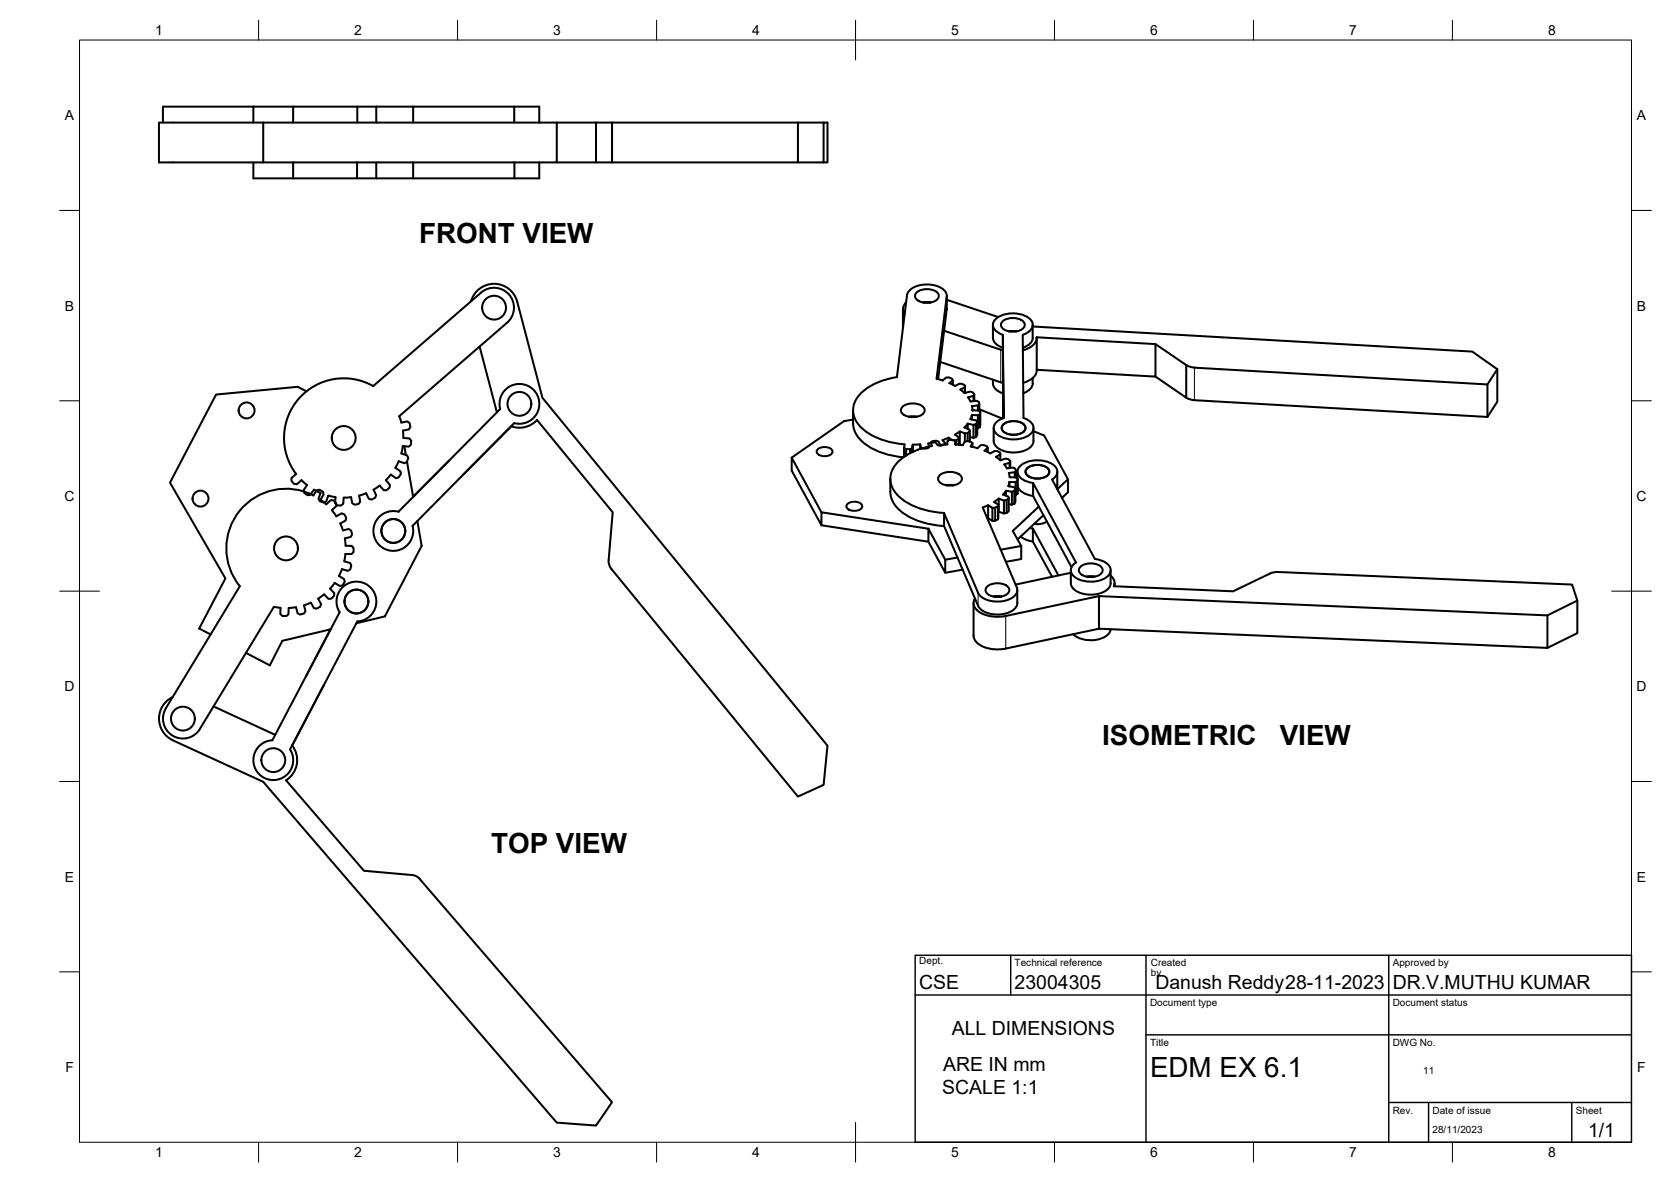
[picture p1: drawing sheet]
<svg xmlns="http://www.w3.org/2000/svg" width="420mm" height="297mm" viewBox="0 0 420 297" stroke-linecap="round" stroke-linejoin="round" font-family="sans-serif">
<!-- layer: Visible -->
<g fill="none" stroke="#000" stroke-width=".51">
<path d="M63.7 26.8h26.1v4M63.7 26.8h-22.8v4M63.7 26.8v4M66.1 30.8h-26.2v10h26.2v-10h73.8M73.7 26.8v4M89.8 26.8h4.8M94.6 26.8h34.6v4M94.6 26.8v4M103.8 26.8v4M129.2 26.8h6.3v4M149.8 30.8h4v10h-4zM149.8 30.8h-9.9v10h-73.8"/>
<path d="M153.8 30.8h46.7M207 30.8h-6.5v10h-46.7M63.7 40.8v4h26v-4M73.7 40.8v4M89.7 44.8h4.9M94.6 40.8v4M103.8 40.8v4M129.3 40.8v4h-34.7M135.5 40.8v4h-6.2M139.9 40.8h9.9M200.5 40.8h6.5v-10h.9v10h-.9M118.4 75.7a6 6 0 0 1 5.8-4.4 6 6 0 0 1 5.8 4.5l6.3 24.2 71.6 87.4-.9 9.8-6.5 3-46.9-57.3-.5-.8-.2-.9 1.1-12.5-19-23.2a6 6 0 0 1-6.6 1.6"/>
<path d="M226.9 77.7v4.7M227.7 75.9a2.22 2.22 0 0 0-.3 3M230.3 73.5a4.1 4.1 0 0 1 5.5 .4 1.8 1.8 0 0 1-1.9 2.1l-1.3 .1a2.53 2.53 0 0 1-2.7-1.7zM232 76h1.9M237.9 74.4v3.5l-2.2 17.4M237.9 75.3l12.9 4.4M77 98.3l-2.2-1.1-20.5 2-11.6 22.1 13.9 24.1-6.5 12.6 2.8 1.4M93.8 97l27.1-23.5a5 5 0 0 1 7 .5 5 5 0 0 1-.5 7.1l-27.1 23.5 .6 1.6 1.5-.3 .5 .4 .2 1-.3 .6-1.5 .3 .1 1.9 1.5 .1 .4 .6v.9l-.5 .5-1.6-.1-.3 1.8 1.4 .6 .3 .6-.3 1-.7 .3-1.4-.5-.8 1.7 1.2 .8 .1 .7-.5 .9-.7 .1-1.3-.8-1.2 1.4M93.8 97a15 15 0 0 0-18.7 3.2 15 15 0 0 0-.7 18.9l-1.2 1v.7l.7 .8 .7 .1 1.2-1 1.4 1.2-.9 1.3 .2 .7 .8 .5 .7-.1 .9-1.2 1.6 .8-.5 1.5 .4 .6 .9 .3 .7-.3 .5-1.4 1.8 .3M120.5 87.1l4.4 16.5M225.4 94.8l2.5-20.6a3.8 3.8 0 0 1 3.4-2.6 6.4 6.4 0 0 1 6.4 1.8l.2 1.2-2.5 20.6 1.5 .4 .8-.7 .7-.1 .8 .4 .2 .4v1.1M225.4 94.8a15 15 0 0 0-10.1 5.3 5.7 5.7 0 0 0 1.6 7.8 18.5 18.5 0 0 0 10.4 3.8"/>
<path d="M236.3 91l15.8 5.3M237.3 83.1l14.7 4.9M238.6 96.3l1.4 .7 1.1-.6 .7 .1 .7 .4v1.8v-1.8M239.4 95.6l-.8 .7M242.4 98.8l1.3-.4 .7 .2 .4 .5v1.7M242.5 97.3l-1.2 .6 1.1 .9M243.3 99.8l.6 1.1M244.6 99.5l-1.4 .4M244.8 99.1l-.2 .4v1.3M249.5 95.4a3 3 0 0 0 2.6 3.5M249.5 84.9a2.97 2.97 0 0 0 2.5 2.5M249.5 81.6v3.3"/>
<path d="M251.9 80.8a4.1 4.1 0 0 1 5.5 .4 1.8 1.8 0 0 1-1.9 2.1l-1.3 .1a2.53 2.53 0 0 1-2.7-1.8zM252 84.1a2.68 2.68 0 0 1-2.3-3.2 6.1 6.1 0 0 1 6.5-2l.7 .2a3 3 0 0 1 2.6 2.9 3.2 3.2 0 0 1-2.5 2.1l.2 21M252.1 98.9v-2.6v8.8M252.1 98.9v6.2M253.6 83.3h1.9M259.5 95a3 3 0 0 1-2.3 3.8M259.5 82l110.5 6.4 6.3 4.4v8.2l-2.5 3.8M259.5 81.6v3.3M259.5 84.9a3.1 3.1 0 0 1-2.5 2.5M260.5 84.9v8.2a3.8 3.8 0 0 1-3.4 3.1M290.4 86.5l-29.9-1.8a3.8 3.8 0 0 1-3.5 3.3M298.1 91.7l-7.7-5.2v8.1l-29.9-1.7"/>
<path d="M298.1 91.7v8.2l-7.7-5.3M298.1 91.7l1.1 .5 1 .2M300.1 92.4l73.7 4.2M376.3 92.8l-2.5 3.8v8.2l-73.6-4.2-1-.2-1.1-.5M101.6 112.1l.4 2.2M102.3 116l1.5 8.9M205.4 113a2.63 2.63 0 0 1 3.8 .3 1.63 1.63 0 0 1-2 1.3 1.63 1.63 0 0 1-2-1.3zM214.4 105.4l-2.3 .4-13.2 9.2M214.4 103.1v3.3M214.4 106.4a8 8 0 0 0 5.3 6.6 20.9 20.9 0 0 0 7.3 1.9M226.8 102.2a4.1 4.1 0 0 1 5.5 .5 1.8 1.8 0 0 1-2 2l-1.3 .1a2.53 2.53 0 0 1-2.6-1.7zM227.3 111.7l-.1 .9"/>
<path d="M227.7 112.8l-.5-.2v2.2M228.4 104.7h1.9M228.7 112.9l-1-.1v1.7M229.3 112.6l-.6 .3v1M229.4 113.6v-1.9l-.1 1.9M231.2 111.7v1.1M231.2 111.7l.3 .9M231.2 111.7h-1.8M236.1 119.5a4.1 4.1 0 0 1 5.5 .4 1.8 1.8 0 0 1-1.9 2l-1.3 .1a2.53 2.53 0 0 1-2.7-1.7zM236.2 111.8l-.4-.9-.6-.1-1 .1-.4 .3 .4 .9a14.1 14.1 0 0 0-9.7 5.5 5.6 5.6 0 0 0 1.3 7.1 17.8 17.8 0 0 0 11.4 4.2M236.9 110.6l.6 .8v.3M237.5 111.4l-.2 .4-.9 .2-.7-.1-.7-.8-1.7 .4 .2 .8-.4 .4-1 .1-.6-.2v.2"/>
<path d="M238.4 110l1 .7h.7M238.4 110v.6M238.4 110l-1.5 .6M240 109.2l1 .7v1.9M240.1 111.7v-.9v.9M240.9 110.3l-.8 .5-.5-.2-1-.1-.5 .3v.9l-1.9 .1M241 109.9l-.1 1.9M241.2 108.4l-1.2 .8M241.2 111.7l-.1 .1M242.3 107.4l1.3 .5 .1 3.1M242.5 108.9l-1.3-.5v3.3l.4 .2M243.2 108.8l-.7 .1v2.1"/>
<path d="M243.2 106.5v1.3M243.2 106.5l1.4 .3M243.2 106.5l-.8 .9M243.7 108.3l-.5 .5v2.1M243.8 105.4l1.5 .2 .3 .4v3.3l-.3 .5M243.8 100.9l1.6-.2 .5 .3 .2 .5v1.8M244.2 104.3l-.3 1M244.3 103.1l1.6 .1 .4 .3v3.8M244.4 112.3v-.9l-.5 .8 1.7 .4 .8-.7 .7-.1 .9 .3 .2 .4M244.4 111.4l-.4-.4-1-.1-.6 .1-.4 .9-1.9-.2M245.3 106.6l-.7 .2v3.2l-.9-.1M245.6 106l-.3 .6v3.2l-.7 .2"/>
<path d="M245.7 104.4l-1.5-.1v1.1M245.7 101.9l-1.4 .1 .1 1.1M246.1 101.5l-.4 .4v1.3M246.1 102.9l5.8 2.3M246.3 104.1l-.6 .3v3.2h-.1M246.3 103.5v3.8l-.6 .3M248.2 113.6v-1.1l-.8 .7 1.4 .7M248.8 113.9l1.2-.6 .7 .1 .7 .4v.4M249.7 107.6v3.2a3.4 3.4 0 0 0 3.1 2.7 6.7 6.7 0 0 0 6.5-1.6l.4-1.1v-3.2M250.3 114.8l1.1 .9M250.3 114.8l1.1-.6v1.5M251.4 115.7l1.3-.5 .7 .2 .5 .5"/>
<path d="M252.1 106.7a4.1 4.1 0 0 1 5.5 .4 1.8 1.8 0 0 1-1.9 2.1l-1.3 .1a2.53 2.53 0 0 1-2.7-1.8zM252.2 105.1l-.2-21 .2 21M252.2 105a2.69 2.69 0 0 0-2.3 3.3 6.1 6.1 0 0 0 6.4 2l1.4-.5a2.25 2.25 0 0 0 1.4-3.6l-1.1-.8-.8-.4M253 117.7l1.5-.2 .6 .2 .2 .6M253.7 117.6v-1.3l-1.3 .4 .6 1M253.7 116.3l.2-.4v1.7M255 120v-1.3l-1.5 .2 .2 1 1.5 .1 .5 .3v3.8M255 118.7l.3-.4v1.7M255.7 118.6v1.7M258.1 117.7a4.1 4.1 0 0 1 5.5 .4 1.8 1.8 0 0 1-1.9 2.1l-1.3 .1a2.53 2.53 0 0 1-2.7-1.7zM259.7 108.4l2.7 1 6 11v3.3l-1.5 1.4M265.7 118.6v3.2l-.2 .8"/>
<path d="M82 126.8l1.1-1.1h.7l.7 .8v.7l-1.1 1M82 126.7l-1.5-1.1 .8-1.3-.2-.7-.8-.5-.7 .1-.8 1.3a15 15 0 0 0-18.6 3.9 15 15 0 0 0 .1 18.9l-18.6 30.7a5 5 0 0 0 1.7 6.9 5 5 0 0 0 6.8-1.7l18.6-30.7M83.4 128.2l1.1 1.6 1.4-.8 .6 .3 .5 .8-.2 .7-1.3 .8 .7 1.7 1.5-.4 .5 .4 .3 1-.4 .6-1.4 .4M86.7 135.3l.2 1.8M86.8 137.1l1.6 .1 .5 .5-.1 1-.5 .5h-1.5l-.3 1.8 1.5 .5 .3 .6-.3 1-.6 .4-1.5-.5M97 120.7l1 1.1-.1 .7-.8 .7h-.7l-1-1.2-1.5 1.1 .6 1.3-.2 .7-.9 .4-.7-.1-.7-1.4-1.7 .5 .2 1.6-.4 .5-1 .2-.6-.3-.3-1.5-1.8 .1-.1 1.5-.6 .4h-1l-.5-.5 .1-1.6M103.7 132.1a5 5 0 0 1-4.4 6.3 5 5 0 0 1-5.4-5.4 5 5 0 0 1 6.2-4.4l25.6-25.8a5 5 0 0 1 4.4-6.3 5 5 0 0 1 5.4 5.4 5 5 0 0 1-6.3 4.4l-25.5 25.9M104.9 130.9l1.1 6.3-9.3 17.7-7.1 1.7M206.4 128.7l-7.5-13.7v3.3l7.5 13.7v-3.3l26.9 4.2M206.4 132l26.9 4.1M212.9 126.7a2.63 2.63 0 0 1 3.8 .4 1.63 1.63 0 0 1-2 1.3 1.63 1.63 0 0 1-2-1.3zM223.7 120.3a8.5 8.5 0 0 0 1.4 6.9 16.9 16.9 0 0 0 12.1 5"/>
<path d="M233.3 132.9l4.2 7.8v3.2l-4.2-7.8zM237.2 128.9l8.6 20.1a5.7 5.7 0 0 0 6 2.1 4.3 4.3 0 0 0 3.8-2.4l-.1-1.1M237.2 128.9v3.3M237.2 132.2l8.6 20.1M237.8 122h1.9M248.3 127l1.1 .6v3.3l-1.1-.7zM248.3 127l-1.3 .5 8.5 20.1M248.3 130.2l-.2 .1M250.1 127.6h-.7M250.8 127.2l-.7 .4v3.3h-.7M250.9 126.8l-.1 3.7-.7 .4M251 125.3l-1.2 .9 1.1 .6-.1 3.7"/>
<path d="M251 128.6l-.1 .1M251 125.3v3.3M251 125.3l1.3 .5M252.1 124.3l1.3 .5 .1 .4v3.2l-.5 .5M252.8 123.3l-.8 1M253 125.7l-.7 .1v3.2l-1.3-.4M253.5 125.2l-.5 .5v3.2l-.7 .1M253.7 121.1l-.3 1.1 1.4 .2 .4 .4v3.3l-.3 .5M253.7 121.1v1.1M253.7 121.1h1.5M254.3 123.6l-1.5-.3v1.3M254.9 123.3l-.6 .3v3.2l-.8-.1"/>
<path d="M255.2 122.8l-.3 .5v3.3l-.6 .2M255.7 120.3v3.8l-.5 .3v-3.3l.5-.3M255.7 122.1a4 4 0 0 0 3.9 2.5M256.5 134.8l1.3 .8 1.8 .5M256.6 137.2l-5.1 .9M258.8 132.7l.8 .1M261 127.3l-6.5 6.1 2.1 3.8v3.3l-3.8 .7M262.2 129.5l-6.5 6.1M263.1 131l-1.4 .6-1.8 .1M264.4 120.5l10.8 20a4 4 0 0 1 3.9 2.7 3 3 0 0 1-2.6 2.6 6.8 6.8 0 0 1-7.1-1.4 2.05 2.05 0 0 1 1-3.1l-10.8-19.9v3.2l9.7 17.9M264.4 120.5a2.1 2.1 0 0 0 1.3-1.9 2.1 2.1 0 0 0-1.3-2 7.4 7.4 0 0 0-8.1 .5 2.17 2.17 0 0 0 1.1 3.6l2.2 .7M268.4 120.4l-2.7 2.5"/>
<path d="M68.8 152.5l1.7 .2M76.4 152.1l.4 1.5-.5 .6-.9 .2-.6-.3-.4-1.5-1.9 .2v1.6l-.5 .4h-1l-.6-.5 .1-1.5M81.5 149.3l-1.6 1.2 .8 1.3-.3 .7-.8 .5-.7-.2-.8-1.3-1.7 .6M83.1 158.2l-6.2 11.8M83.1 158.1l-12.1 2.9-3.2 6.2-6-3.1M85.3 153.9l-16.9 32.1a5 5 0 0 0-4.6 6.1 5 5 0 0 0 6.8 3.5 5 5 0 0 0 2.3-7.3l16.9-32.1a5 5 0 0 0 4.7-6.1 5 5 0 0 0-6.9-3.6 5 5 0 0 0-2.2 7.4M85.9 143l-.7 1.7 1.3 .8 .1 .7-.5 .9-.7 .2-1.3-.8-1.2 1.4 1.1 1.2-.1 .7-.7 .7h-.7l-1.1-1.1M240.6 140.1l-3.1 .6M241.9 143.2l-4.4 .7M244.6 151.6v8.1a3.8 3.8 0 0 0 3.2 3.1l2.8 .4 2.1-.2 23.5-5v-8.2l112.7 4.9M248 147.4a4.1 4.1 0 0 1 5.5 .5 1.8 1.8 0 0 1-1.9 2l-1.3 .1a2.53 2.53 0 0 1-2.7-1.7zM249.7 149.9h1.9"/>
<path d="M255.6 148.3v3.3M255.7 151.5a3.2 3.2 0 0 1-2.7 2.6 7.1 7.1 0 0 1-6.9-1.4l-.3-.5M266 144.6l-6.5-11.8v3.3l4.9 8.9M269.1 143.3v3.3a3.4 3.4 0 0 0 3 2.6 6.7 6.7 0 0 0 6.6-1.5l.4-1.1M269.1 143.9l-13.9 3M271.5 142.4a4.1 4.1 0 0 1 5.5 .5 1.8 1.8 0 0 1-1.9 2l-1.3 .1a2.53 2.53 0 0 1-2.7-1.7zM273.1 144.9h2M276.2 149.8l-23.5 5a8.3 8.3 0 0 1-7.4-1.7 2.2 2.2 0 0 1-.3-2.7M279.1 143.3v3.3M279.1 144.6a2.34 2.34 0 0 1 .9 2.7l29.9 1.3 9.5-4.6 1.4-.3 74.3 3.2 1.3 4v8.2l-7.5 3.7M279.1 158.1a3.9 3.9 0 0 1-3.9 2.7 6.7 6.7 0 0 1-5.5-1.4M280.1 146.6v.7"/>
<path d="M396.4 150.9l-7.5 3.8v8.1l-112.7-4.8M43.4 175.2a6 6 0 0 0-3.4 5.4 6 6 0 0 0 3.5 5.4M53.7 177.5l15.5 7.2M81.3 172.3l-7.9 15.1M43.4 186l22.7 10.5 73.8 85.6 9.9 .8 4-5.9-48.3-56.1M73.4 187.3a6 6 0 0 1-1.5 8.8l19.6 22.7 12.4 1.1 .9 .4 .7 .6"/>
<circle cx="124.2" cy="77.3" r="3"/>
<circle cx="62" cy="103.1" r="2"/>
<circle cx="86.4" cy="110.1" r="3"/>
<circle cx="130.5" cy="101.5" r="3"/>
<circle cx="50.4" cy="125.3" r="2"/>
<circle cx="71.9" cy="137.8" r="3"/>
<circle cx="98.8" cy="133.4" r="3"/>
<circle cx="89.6" cy="151.2" r="3"/>
<circle cx="46" cy="180.6" r="3"/>
<circle cx="68.7" cy="191" r="3"/>
</g>
<!-- layer: Visible Narrow -->
<path d="M237.9 74.6v3.3M251.5 87.9v8.2M300.1 92.4v8.2M245.8 149v3.3M252.7 154.8v8.2" fill="none" stroke="#000" stroke-width=".25"/>
<!-- layer: Visible -->
<circle cx="244.3" cy="103.1" r=".25" fill="#000"/>
<!-- layer: BORDER -->
<g fill="none" stroke="#000" stroke-width=".25">
<path d="M20 10.1h390v276.9h-390zM65 5.1v5M115 5.1v5M165 5.1v5M215 5.1v10M265 5.1v5M315 5.1v5M365 5.1v5M15 52.9h5M410 52.9h5M15 100.7h5M410 100.7h5"/>
<path d="M15 148.6h10M405 148.6h10M15 196.4h5M410 196.4h5M15 244.2h5M410 244.2h5M65 287v5M115 287v5M165 287v5M215 282.1v9.9M265 287v5M315 287v5"/>
<path d="M365 287v5"/>
</g>
<!-- layer: TITLEBLOCK -->
<path d="M230 240.1h180v46.9h-180zM230 250h180M254 240.1v9.9M288 240.1v46.9M349 240.1v46.9M288 260.1h122M349 277.1h61M359 277.1v9.9M395 277.1v9.9" fill="none" stroke="#000" stroke-width=".36"/>
<g font-size="7">
<text x="105.3" y="61.1">FRONT VIEW</text>
<text x="277" y="187.2">ISOMETRIC</text>
<text x="321.6" y="187.2">VIEW</text>
<text x="123.4" y="214.4">TOP VIEW</text>
<text x="289" y="270.6">EDM EX 6.1</text>
</g>
<g font-size="4.9">
<text x="231" y="248.5">CSE</text>
<text x="255" y="248.5">23004305</text>
<text x="290.3" y="248.5">Danush Reddy28-11-2023</text>
<text x="350" y="248.5">DR.V.MUTHU KUMAR</text>
<text x="239.2" y="260.1">ALL DIMENSIONS</text>
<text x="237" y="269.1">ARE IN mm</text>
<text x="236.8" y="274.9">SCALE 1:1</text>
<text x="399.1" y="285.7">1/1</text>
</g>
<g font-size="3.5">
<text x="39" y="8.8">1</text>
<text x="89" y="8.8">2</text>
<text x="139" y="8.8">3</text>
<text x="189" y="8.8">4</text>
<text x="239" y="8.8">5</text>
<text x="289" y="8.8">6</text>
<text x="339" y="8.8">7</text>
<text x="389" y="8.8">8</text>
<text x="16.3" y="30.2">A</text>
<text x="411.3" y="30.2">A</text>
<text x="16.3" y="78">B</text>
<text x="411.3" y="78">B</text>
<text x="16.2" y="125.9">C</text>
<text x="411.2" y="125.9">C</text>
<text x="16.2" y="173.7">D</text>
<text x="411.2" y="173.7">D</text>
<text x="16.3" y="221.6">E</text>
<text x="411.3" y="221.6">E</text>
<text x="16.4" y="269.4">F</text>
<text x="411.4" y="269.4">F</text>
<text x="39" y="290.8">1</text>
<text x="89" y="290.8">2</text>
<text x="139" y="290.8">3</text>
<text x="189" y="290.8">4</text>
<text x="239" y="290.8">5</text>
<text x="289" y="290.8">6</text>
<text x="339" y="290.8">7</text>
<text x="389" y="290.8">8</text>
</g>
<g font-size="2.5">
<text x="231" y="242.3">Dept.</text>
<text x="255" y="242.9">Technical reference</text>
<text x="289.2" y="242.9">Created</text>
<text x="289.2" y="245.2">by</text>
<text x="350" y="242.9">Approved by</text>
<text x="289" y="252.8">Document type</text>
<text x="350" y="252.8">Document status</text>
<text x="289" y="262.9">Title</text>
<text x="350" y="262.9">DWG No.</text>
<text x="357.7" y="270">11</text>
<text x="350" y="279.9">Rev.</text>
<text x="360" y="279.9">Date of issue</text>
<text x="396" y="279.9">Sheet</text>
<text x="360" y="284.6">28/11/2023</text>
</g>
</svg>
